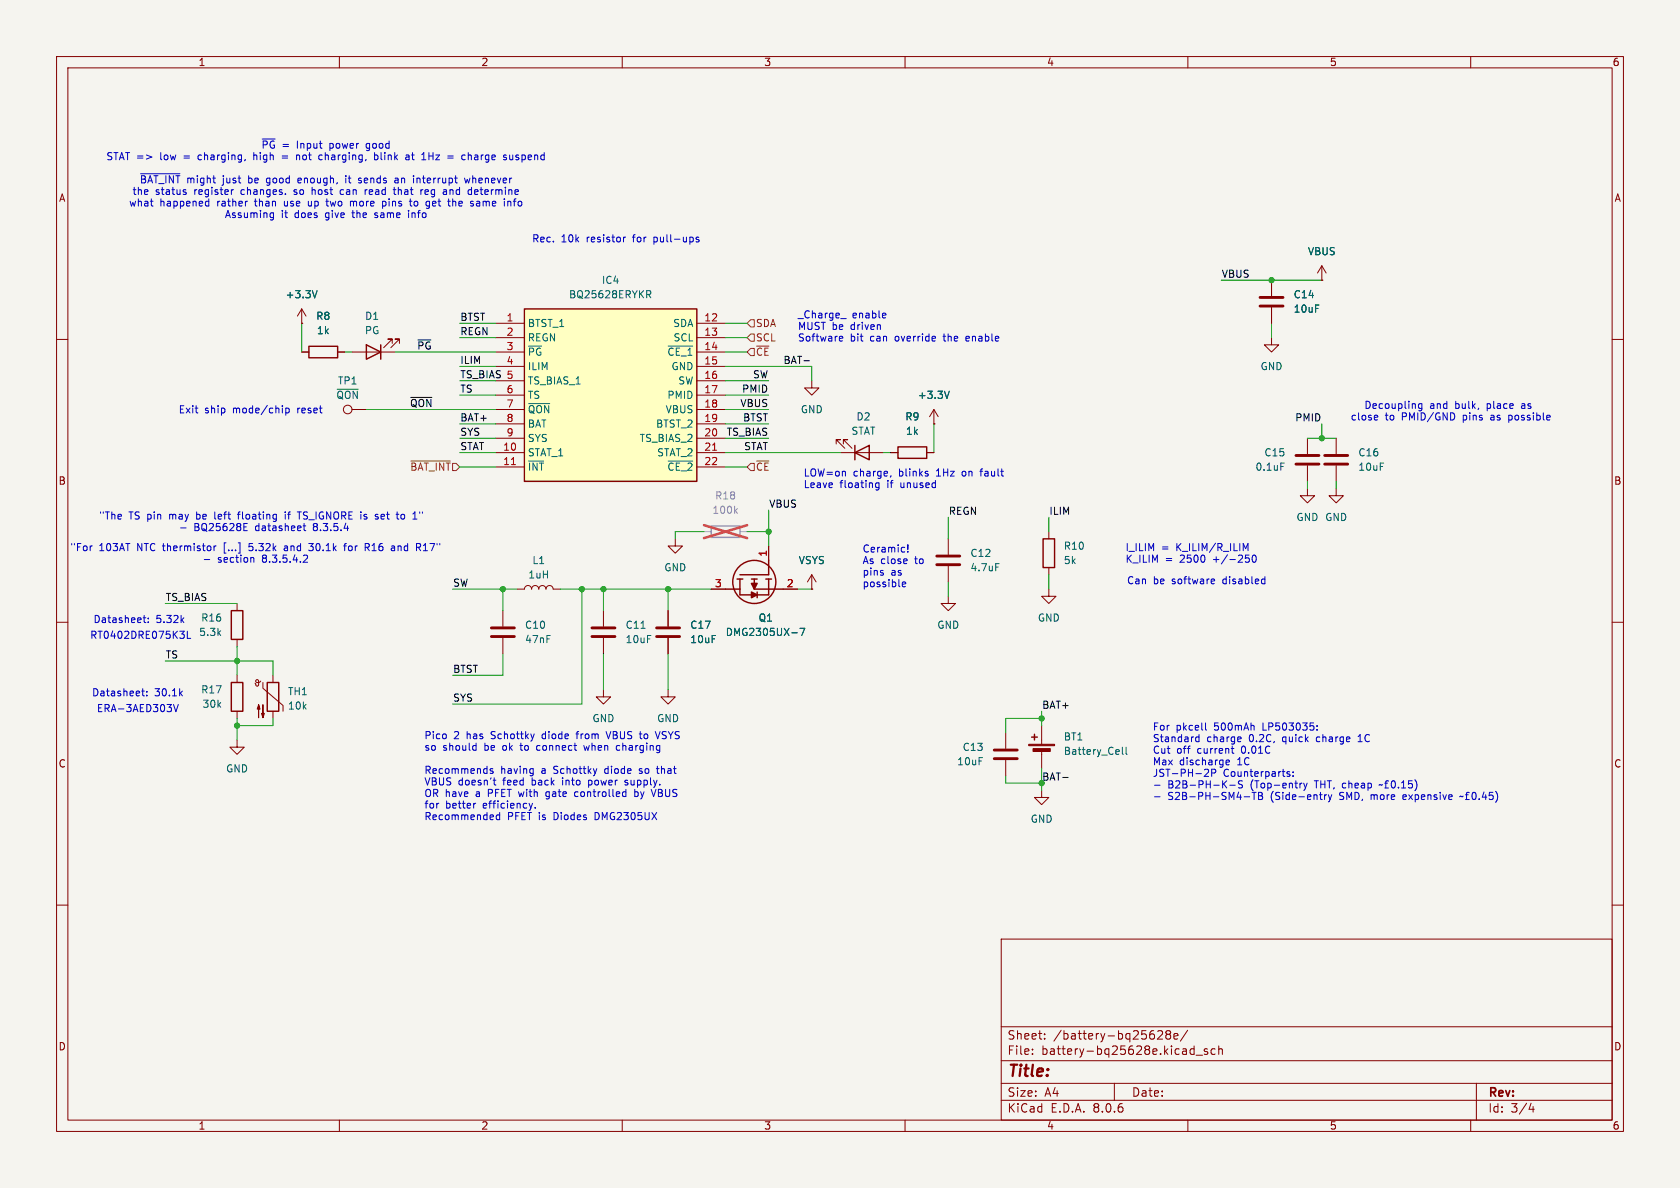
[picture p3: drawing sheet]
<svg xmlns="http://www.w3.org/2000/svg" width="297mm" height="210mm" viewBox="0 0 297 210" stroke-linecap="round" stroke-linejoin="round" font-family="sans-serif">
<path d="M0 0h297v210h-297z" fill="#f5f4ef" stroke="#f5f4ef" stroke-width=".18"/>
<g fill="none" stroke="#840000" stroke-width=".18">
<path d="M10 10h277v190h-277zM12 12h273v186h-273zM60 10v2M110 10v2M160 10v2M210 10v2M260 10v2M10 60h2M53.3 57.2h.1M53.3 54.6l-.7 1.3M53.3 54.6v2.6M53.3 54.6l.8 1.3"/>
<path d="M224.8 59.7v1.3h1.3l-1.3 1.2-1.3-1.2h1.3M224.8 49.5v2.8M224.8 54.4v2.8M233.7 49.5h.1M233.7 47l-.8 1.3M233.7 47v2.5M233.7 47l.7 1.3M285 60h2M53.3 62.2h1.3M59.7 62.2h1.3M62.2 72.4h2.6M62.2 62.2h7.6"/>
<path d="M69.3 60.7v-.8h-.7h.7l-1.5 1.6M70.6 60.7v-.8h-.8h.8l-1.5 1.6M143.5 67.3v1.3h1.3l-1.3 1.3-1.3-1.3h1.3M147.8 78.5v-.8h.8h-.8l1.6 1.5M149.1 78.5v-.8h.8h-.8l1.5 1.5M165.1 74.9h.1M165.1 72.4l.8 1.3M165.1 72.4v2.5M165.1 72.4l-.8 1.3M231.1 77.5v2.8M236.2 77.5v2.8M119.4 95.3v1.2h1.2l-1.2 1.3-1.3-1.3h1.3"/>
<path d="M135.9 96.5v2.6M148.6 80h7.6M157.5 80h1.2M163.8 80h1.3M167.6 95.3v2.7M231.1 86.4v1.2h1.3l-1.3 1.3-1.2-1.3h1.2M231.1 82.3v2.8M236.2 86.4v1.2h1.3l-1.3 1.3-1.3-1.3h1.3M236.2 82.3v2.8M10 110h2M41.9 106.7v1.3M41.9 113v1.3"/>
<path d="M41.9 119.4v1.3M48.3 119.4v1.3M88.9 108v2.7M88.9 112.8v2.8M91.4 104.1h1.3a.64 .64 0 0 1 .6-.6 .64 .64 0 0 1 .7 .6 .64 .64 0 0 1 .6-.6 .64 .64 0 0 1 .6 .6 .64 .64 0 0 1 .7-.6 .64 .64 0 0 1 .6 .6 .64 .64 0 0 1 .7-.6 .64 .64 0 0 1 .6 .6h1.3M106.7 108v2.7M106.7 112.8v2.8M118.1 108v2.7M118.1 112.8v2.8M125.7 104.1h2.6M138.4 104.1h2.6M143.5 104.1h.1"/>
<path d="M143.5 101.6l-.8 1.3M143.5 101.6v2.5M143.5 101.6l.8 1.3M167.6 105.4v1.3h1.3l-1.3 1.3-1.2-1.3h1.2M167.6 100.1v2.8M285 110h2M41.9 130.8v1.3h1.3l-1.3 1.3-1.3-1.3h1.3M41.9 125.7v1.3M45.1 120.8l.3 .5 .2-.1 .1-.2M45.5 120.1l-.3 .3 .2 .2h.4l.3-.2M45.5 120.1l.2 .2v.7M46.5 120.7v1l3.5 3v1"/>
<path d="M48.3 125.7v1.3M106.7 121.9v1.3h1.2l-1.2 1.3-1.3-1.3h1.3M118.1 121.9v1.3h1.3l-1.3 1.3-1.3-1.3h1.3M177.8 129.5v2.8M177.8 134.4v2.8M10 160h2M285 160h2M177 166h108v32h-108zM60 198v2M110 198v2M160 198v2M177 194.5h108"/>
<path d="M177 191.5h108M177 187.5h108M177 181.5h108M182.5 186.3v.1M182.5 185.5v.1M184.7 183.6v.1M184.7 182.8v.1M197 191.5v3M204.7 182.3l.5-.1 .3 .1v.3l-.9 1.1h.9M206.4 182.8l-.3-.2 .3-.4h.3l.3 .3-.3 .3M206.4 182.8l-.3 .3 .1 .5 .2 .1 .4-.1 .2-.2-.1-.4-.2-.2M206.4 182.8h.3"/>
<path d="M207.5 183.2l.7-.1v-.3l-.5-.1-.2 .2 .1 .7h.6M210 182.1l-1.3 2M210 198v2M210.7 185.4l.4 .1M211.1 184.9v1.5M211.1 186.3l-.4 .1M211.5 186.5h1.1M213.5 185.5l-.4-.1-.2 .2 .1 .2 .5 .2v.3h-.6M214.8 185.5l-.4-.1-.3 .3v.4l.1 .2h.6M215.5 185.5l.2-.1 .3 .1 .1 .9M215.5 184.9v1.5M260 198v2"/>
<path d="M261 191.5v6.5M270.7 195l-.4 1.1h.9M271 195.6v1"/>
<circle cx="61.5" cy="72.4" r=".76"/>
</g>
<g fill="none" stroke="#840000" stroke-width=".25">
<path d="M54.6 61.2h5.1v2h-5.1zM64.8 61l2.5 1.2-2.5 1.3zM67.3 61v2.5M151.1 78.7v2.6M158.7 79h5.1v2h-5.1zM135.9 99.1v2.5h-5.1M151.1 80l2.6-1.3v2.6zM40.9 108h2v5h-2zM128.3 104.1h2.5M130.3 102.4h1M130.8 102.4v2.8h2M132.8 102.4h1.1"/>
<path d="M133.3 102.4v1.7h5.1M133.9 104.6v1.1M135.4 102.4h1M135.9 102.4v2.8h-2M40.9 120.7h2v5h-2zM47.2 120.7h2.1v5h-2.1z"/>
<circle cx="133.3" cy="102.9" r="3.8"/>
</g>
<g fill="none" stroke="#840000" stroke-width=".51">
<path d="M222.8 54.1h4M222.8 52.6h4M165.6 99.8h4.1M165.6 98.3h4.1M229.1 82h4.1M229.1 80.5h4.1M234.2 82h4.1M234.2 80.5h4.1M86.9 112.5h4M86.9 111h4M104.6 112.5h4.1M104.6 111h4.1"/>
<path d="M116.1 112.5h4M116.1 111h4M175.8 134.1h4M175.8 132.6h4"/>
</g>
<path d="M56.1 51.4l-.5 1.2M59.6 68.8h3.7M167.8 69.2l-.4 1.2M176 99.6h.6M226.4 81.9h.6M113.3 111.1h.7M140 111.9h.9M141.4 111.1h.9l-.6 1.2" fill="none" stroke="#006464" stroke-width=".18"/>
<g fill="#840000" stroke="#840000" stroke-width=".18">
<path d="M45.7 124.6l.3 .7h-.5l.2-.7v2.3z"/>
<path d="M46.5 124.6v2.3l-.3-.8h.5l-.2 .8z"/>
</g>
<path d="M125.7 93h5.1v2h-5.1z" fill="none" stroke="#9c9b98" stroke-width=".25"/>
<path d="M124.5 94h1.2M130.8 94h1.3" fill="none" stroke="#9c9b98" stroke-width=".18"/>
<path d="M130 90.3l.4 .4M130.4 89.9l-.5 .5" fill="none" stroke="#939391" stroke-width=".18"/>
<path d="M124.5 92.8l7.6 2.3M132.1 92.8l-7.6 2.3" fill="none" stroke="#e75356" stroke-width=".46"/>
<g fill="#840000" stroke="#840000" stroke-width=".25">
<path d="M132.8 103.1h1.1l-.6 1z"/>
<path d="M132.8 104.6l1.1 .6-1.1 .5z"/>
</g>
<path d="M92.7 54.6h30.5v30.5h-30.5z" fill="#ffffc2"/>
<path d="M92.7 54.6h30.5v30.5h-30.5zM184.4 95.3h2v5h-2zM182.4 130.3h1M182.9 129.8v1" fill="none" stroke="#840000" stroke-width=".25"/>
<g fill="none" stroke="#840000" stroke-width=".18">
<path d="M53.3 57.2h.1M87.6 57.2h5.1M87.6 59.7h5.1M123.2 57.2h5.1M123.2 59.7h5.1M224.8 49.5v2.8M224.8 54.4v2.8M233.7 49.5h.1M53.3 62.2h1.3M59.7 62.2h1.3M87.6 62.2h5.1M87.6 64.8h5.1"/>
<path d="M87.6 67.3h5.1M87.6 69.9h5.1M87.6 72.4h5.1M87.6 74.9h5.1M87.6 77.5h5.1M123.2 62.2h5.1M123.2 64.8h5.1M123.2 67.3h5.1M123.2 69.9h5.1M123.2 72.4h5.1M123.2 74.9h5.1M123.2 77.5h5.1"/>
<path d="M165.1 74.9h.1M87.6 80h5.1M87.6 82.6h5.1M123.2 80h5.1M123.2 82.6h5.1M135.9 96.5v2.6M157.5 80h1.2M163.8 80h1.3M185.4 94v1.3M118.1 108v2.7M118.1 112.8v2.8M125.7 104.1h2.6"/>
<path d="M138.4 104.1h2.6M143.5 104.1h.1M185.4 104.1v1.3h1.3l-1.3 1.3-1.3-1.3h1.3M185.4 100.3v1.3M184.1 139.7v1.3h1.3l-1.3 1.2-1.2-1.2h1.2M184.1 128.3v3.3M184.1 132.6v3.3"/>
</g>
<path d="M126 79.6h.7M90.4 82.1h.7" fill="none" stroke="#a90000" stroke-width=".18"/>
<path d="M56.1 51.4l-.5 1.2M114.3 51.4h.5l.3 .2-.2 .4h-.6M114.6 52l.5 .6M93.4 71.3h3.8M118.1 61.2h4.4M167.8 69.2l-.4 1.2M118.1 81.5h4.4M140 111.9h.9M141.4 111.1h.9l-.6 1.2M198.4 132.1v1.1l.2 .2M199.1 132.1v1.1l.2 .2" fill="none" stroke="#006464" stroke-width=".18"/>
<g fill="#840000" stroke="#840000" stroke-width=".18">
<path d="M181.9 131.6h4.5v.2h-4.5z"/>
<path d="M182.6 132.3h3.1v.5h-3.1z"/>
</g>
<path d="M132.7 56.5h.6v1.3h-.6l-.6-.6zM132.7 59.1h.6v1.2h-.6l-.6-.6zM132.7 61.6h.6v1.3h-.6l-.6-.7zM72.6 81.5h7M132.7 81.9h.6v1.3h-.6l-.6-.6z" fill="none" stroke="#725600" stroke-width=".18"/>
<path d="M72.6 70.3h3.8M142.1 63.8h1M187.9 137.4h.9" fill="none" stroke="#0f0f0f" stroke-width=".18"/>
<g fill="none" stroke="#0000c2" stroke-width=".18">
<path d="M24.9 30.7h6.9M25.9 27.4l.9 .4-.9 .3M26.6 35.6h.5M26.9 36.4h.2M32.6 34h.3v.2l-.2 .2h-.2M36.9 36.4h-.3M36.9 35.2v1.2M37.6 31.5h.5M37.9 32.3h.2M41 33.6l-.1 .2M43.4 28.2l-.2 .2M44.9 27v1.2"/>
<path d="M45 27.4l-.1 .1M47.9 38.4h.4M47.9 37.7h.4M48.3 37.6v1l-.1 .2-.3 .1M49.9 27.6h1M49.9 27.9h1M50.5 34.3v.1M52.4 27.4v.8M52.5 27.5h-.1M52.9 31.5l-.2 .2v.5l.2 .1M52.9 27.5l.1 .1M53.3 31.8l-.6 .1"/>
<path d="M54.5 35.6v.6l.2 .2M55.2 33.1v1.3M55.2 33.6v.1M56.5 28.2h.5M57.6 35.6h.5M57.8 35.2v1l.3 .2M60.6 33.5l-.3 .1-.2 .2 .1 .5 .4 .1M61.1 31.1v.1M61.1 31.5v.8M62 35.7l.3-.1 .2 .2M62 35.6v.8M63.4 31.7l.5 .4"/>
<path d="M63.9 31.5h-.3l-.2 .2M63.9 32.2l-.2 .1h-.3M64.6 33.5v.9M64.9 33.5l-.3 .3M66.2 27v1.2M66.2 38.4l.2 .1M66.4 37.6l-.2 .2 .2 .2M66.7 27.5l.1 .1v.5l-.2 .1h-.4M67.6 35.6h.4l.2 .2-.1 .6h-.5M67.6 35.6v1.2M69.5 33.5h.5M69.7 33.1v1.1l.3 .2"/>
<path d="M69.8 31.5h.5l.1 .8M70.4 31.8h-.4l-.2 .2 .2 .3h.4M71.8 28.2h.5M71.8 27.5h.5v.7M72.2 37.6v.9M72.3 27.7l-.5 .1M72.4 35.6h.4M72.6 36.4h.2M72.7 27.4h.5M73.4 35.6l-.2 .2v.4l.2 .2M73.7 31.5v.8M74.1 31.5l-.4 .1"/>
<path d="M74.5 33.6l-.1 .2M75.2 33.6l-.1 .6 .2 .2h.3M75.7 33.8l-.6 .2M75.8 27.6h.8M75.8 27v1.2M78.9 33.6v.8M78.9 34.3l-.1 .1M78.9 33.8l-.1 .1M80 35.7l.4-.1 .2 .2M82.1 31.5l.3 .8 .2-.6 .2 .6 .3-.8M82.8 27.5l.2-.1 .3 .1v.7M82.8 27v1.2"/>
<path d="M84.3 35.6h.5M84.3 33.5h-.2l-.2 .2 .1 .6 .3 .1M84.5 33.8l-.6 .2M84.8 35.9h-.4l-.2 .2 .2 .3h.4M90.1 27.4l.1 .8h.3l.1-.1M90.1 35.6l.2 .2v.6M90.6 27.4v.8M90.7 35.6h.5M110.6 41.9l-.4 .3M123.5 42l-.3-.1-.2 .2 .1 .2 .4 .1v.3h-.5M148.4 59.5l.4-.1 .2 .3-.6 .2M148.6 56.3h1"/>
<path d="M156.4 55.4l.2 .3-.6 .1M156.6 56.1l-.2 .1M170.9 59.4l-.1 .2v.5l.1 .2M171.4 59.7l-.6 .2M50.5 72.1v1.3M50.5 72.2l.4-.1 .2 .3-.1 .5h-.5M148.4 60.2h.5M243.5 74.2h-.4M243.5 73.5l.1 .2-.6 .1M250.8 72.6h.1M251.4 71.4v1l-.3 .2M251.4 71.4h-.4l-.2 .2 .1 .5h.5"/>
<path d="M266.7 73.4v1.3M266.7 74.2h.1M16.2 96.5h.1M31.9 93.3h1M36.1 98.9h1M37.8 96.5v.9M38 90.5v1.1l.2 .2M38.2 96.5l-.4 .2M42 90.9h.4M42.4 90.5l-.3 .2v1.1M43.1 93.8h.6M44 97.2l.2 .2"/>
<path d="M44.5 98.5l.4 .2v.7M44.7 96.1h-.6l-.1 .6 .2-.1M50.4 90.5v.1M50.4 90.9v.9M50.7 96.5l-.4 .1M50.7 96.9h-.3l-.2 .1 .1 .3 .4 .1M50.9 90.9h.4M52.5 90.5h.8M53.6 93h.5M53.8 93.6l.3 .2M54.3 98.2v.5l-.7 .7h.8M54.6 96.1h.8l-.5 .5h.4"/>
<path d="M54.6 97.2l.2 .2 .5-.1M60.8 96.5h.4M61.2 96.1l-.3 .2v1.1M64.6 96.1h.4l.3 .2-.1 .4h-.6M64.9 96.7l.4 .7M67.5 90.9l-.1 .2v.5l.1 .2M68 91.2l-.6 .1M70.9 91l.2-.1 .4 .1M70.9 91.6l.2 .2 .4-.2M73.9 96.7l.5 .7M74.2 90.5v.2M74.3 96.2v.4"/>
<path d="M74.7 90.5v.2M74.8 97.4h.8M75.1 96.3l-.3 .1M155.4 85.4v1l-.3 .2h-.3M155.4 85.4h-.4l-.2 .2 .1 .5h.5M157.5 84.1l-.1 .2M159.8 96.7l.1 .1M159.9 97.5l-.1 .1M160.5 97.5v.1M160.5 96.3v.8M173.2 83.3h.5M173.5 82.9l-.1 1.3"/>
<path d="M220.2 98.1h.6M220.2 97l.4-.9v1.3M220.3 98.6h.3l.3 .3-.1 .4-.5 .1M221.5 98.2l.2-.1a.68 .68 0 0 1 .4 .7 .68 .68 0 0 1-.4 .6l-.2-.1-.1-.4zM25.3 109.2h.5M25.5 108.8v1.1l.3 .2M26.2 109.9v.2M26.2 109.3v.1M31.8 111.6h.8l-.5 .5M32.5 112.2v.5M33.1 111.6v1.3h.6M159.5 103.3l.6-.1v-.3h-.4l-.2 .2 .1 .6h.5"/>
<path d="M214.3 102.4h.4v.3l-.6 .1M214.7 103.1l-.4 .1M223.5 102.4h.1M223.6 101.9v1.3M223.6 103.1l-.1 .1M25 122.2h.5M25.2 121.7v1.1l.3 .2M26 122.9v.1M26 122.2v.1M30.7 124.5l.4 1.3 .4-1.3M83.8 131.8h.4M84.2 131.4v1.2"/>
<path d="M84.2 132.6h-.4M87.1 135.9h-.3l-.2 .2 .1 .1 .4 .2v.3h-.5M87.2 137.9h.5M87.4 137.5v1.1l.3 .2M94.1 135.9h.2M94.3 135.9l-.1 1.1M94.3 136.7h-.2M95.1 131.8l-.2 .2v.4l.2 .2M96.7 140l-.2 .2v.4l.2 .2M101.8 129.7h.5M102.1 129.4l-.1 1.2M102.1 140h-.4l-.1 .2v.5l.5 .1"/>
<path d="M103.2 131.8l.3 .8 .2-.6M104.1 137.9v1.3M104.1 138.7l.1 .1M107.1 129.3l.5 1.3M109.6 131.8h-.4l-.2 .2 .1 .6h.5M110.5 138.7l.3 .1M110.5 140h.2M110.7 139.5v1.3M110.8 137.9l-.3 .2v.2h.3M112.2 139.5v1.3M113 136.7h.1M113.2 135.9l-.2 .2 .2 .2"/>
<path d="M115.9 129.3l.4 1.3 .4-1.3M116 139.5l-.5 1.3M116 135.9h.5M116.2 135.5v1l.3 .2M204.1 138.8h1M211.4 130.9l.2 .2h.4M211.5 130.3l-.1 .2M212 129.8v1.3M213.1 127.8v1.1l.2 .2M213.7 136.3l-.8 .9h.8M214.2 136v1.2M214.9 136.4l-.2 .2h-.5"/>
<path d="M216.7 134.8l.7-.1-.1-.3h-.4l-.2 .1 .1 .6h.5M217.4 138.8h1M217.8 133l.3 .2M219 138.5l.5 .2 .2 .4-.3 .2-.5-.1M219.2 130.3l.2 .3-.6 .1M219.4 131.1h-.2M228 136.5l-.3-.1-.2 .2 .1 .2 .4 .1v.3h-.5M228.6 137.1v.1M228.6 136.5v.1M230.2 138.4l-.3 .2M230.5 138.4l.3 .9M230.8 139.3l-.3 .4"/>
<path d="M231.1 138.4l-.3 .9M232.8 128.9v.2M232.8 128.3v.1M240.1 131.1h.7M240.3 130l-.2 .2M244.4 138.7l-.6 .1M244.8 139.3h.7M244.8 138.4h.5M245.5 138.1l-.3-.1-.2 .2v1.1M246.1 138.1l.2-.1a.68 .68 0 0 1 .4 .7 .68 .68 0 0 1-.4 .6 .84 .84 0 0 1-.2-1.2zM247.2 139.2v.1M247.8 139.3h.7"/>
<path d="M247.8 138.4l.3-.4v1.3M249.6 138h-.6v.6l.2-.1 .4 .1 .1 .1-.1 .5-.1 .1-.5-.1M250.1 137.8a1.46 1.46 0 0 1 0 2M264.4 139.9a1.46 1.46 0 0 1 0 1.9M84.1 142l-.2 .1M87.9 144.1l-.2 .2 .1 .5 .2 .1 .3-.1M88.3 143.6v1.3M93.5 142l.3 .9M93.8 142.9l-.1 .3M94.1 142l-.3 .9M94.6 142.7v.2M96.6 141.2h.1"/>
<path d="M110.7 140.8h-.2M112.7 140l.1 .1M112.8 140.7l-.2 .1h-.4M204.1 140.9h1M220 140.9h.9M221.7 140.1v1.2M222.5 140.1v1.2l.7-.1v-.3l-.3-.2M222.5 140.7h.4M223.1 140.6l-.2 .1M234.2 140.5v.8M234.3 140.6l-.1 .1M234.8 140.5l.3 .8"/>
<path d="M235.1 141.3l-.3 .5M235.4 140.5l-.3 .8M248.2 140.5l-.2 .2v.5l.2 .1M248.6 140.8l-.6 .1M258.7 140.7l-.6 .2M259.1 141.3h.6M259.1 140.5h.5M259.7 140.1h-.3l-.1 .1v1.1M260.4 140.2l.1-.1a.68 .68 0 0 1 .5 .6 .68 .68 0 0 1-.5 .6l-.1-.1-.2-.3zM261.5 141.2v.1M262.3 140l-.3 .9h.8M262.7 140.5v.8"/>
<path d="M263.9 140.1h-.6v.6l.1-.1h.5l.1 .2-.1 .4-.2 .1-.4-.1"/>
</g>
<g fill="none" stroke="#009600" stroke-width=".18">
<path d="M53.3 57.2v5M81.3 57.2h6.3M81.3 59.7h6.3M128.3 57.2h3.8M128.3 59.7h3.8M215.9 49.5h17.8M224.8 57.2v2.5M61 62.2h1.2M64.8 72.4h22.8M69.8 62.2h17.8M81.3 77.5h6.3M81.3 69.9h6.3"/>
<path d="M81.3 67.3h6.3M81.3 74.9h6.3M81.3 64.8h6.3M128.3 77.5h7.6M128.3 69.9h7.6M128.3 62.2h3.8M128.3 72.4h7.6M128.3 67.3h7.6M128.3 74.9h7.6M128.3 64.8h15.2v2.5M165.1 74.9v5.1M231.1 77.5h5.1"/>
<path d="M233.7 74.9v2.6M81.3 80h6.3M81.3 82.6h6.3M124.5 94h-5.1v1.3M128.3 80h20.3M128.3 82.6h3.8M132.1 94h3.8M135.9 90.2v6.3M156.2 80h1.3M167.6 91.4v3.9M185.4 91.4v2.6M231.1 85.1v1.3"/>
<path d="M236.2 85.1v1.3M29.2 116.8h19.1v2.6M29.2 106.7h12.7M41.9 114.3v5.1M80 104.1h11.4M88.9 115.6v3.8h-8.9M88.9 104.1v3.9M99.1 104.1h26.6M102.9 104.1v20.4h-22.9M106.7 104.1v3.9M106.7 115.6v6.3M118.1 104.1v3.9"/>
<path d="M118.1 115.6v6.3M141 104.1h2.5M167.6 102.9v2.5M185.4 101.6v2.5M41.9 127v3.8M48.3 127v1.3h-6.4M177.8 137.2v1.2h6.3M184.1 125.7v2.6M184.1 135.9v3.8M184.1 127h-6.3v2.5"/>
</g>
<g fill="#009600" stroke="#009600" stroke-width=".18">
<circle cx="233.7" cy="77.5" r=".46"/>
<circle cx="224.8" cy="49.5" r=".46"/>
<circle cx="41.9" cy="116.8" r=".46"/>
<circle cx="118.1" cy="104.1" r=".46"/>
<circle cx="135.9" cy="94" r=".46"/>
<circle cx="88.9" cy="104.1" r=".46"/>
<circle cx="41.9" cy="128.3" r=".46"/>
<circle cx="106.7" cy="104.1" r=".46"/>
<circle cx="102.9" cy="104.1" r=".46"/>
<circle cx="184.1" cy="127" r=".46"/>
<circle cx="184.1" cy="138.4" r=".46"/>
</g>
<text font-size="2.8" fill="#840000" x="178" y="190.9">Title:</text>
<g font-size="2.1" fill="#840000">
<text x="178" y="184">Sheet:</text>
<text x="186.2" y="184">/battery-bq25628e/</text>
<text x="178" y="186.7">File:</text>
<text x="184.1" y="186.7">battery-bq25628e.kicad_sch</text>
<text x="178" y="196.9">KiCad</text>
<text x="178" y="194.1">Size:</text>
<text x="184.7" y="194.1">A4</text>
<text x="185.7" y="196.9">E.D.A.</text>
<text x="193.3" y="196.9">8.0.6</text>
<text x="200" y="194.1">Date:</text>
<text x="263" y="194.3">Rev:</text>
<text x="263" y="196.9">Id:</text>
<text x="267.1" y="196.9">3/4</text>
</g>
<g font-size="1.8" fill="#840000">
<text x="35" y="11.9">1</text>
<text x="85" y="11.9">2</text>
<text x="135" y="11.9">3</text>
<text x="185" y="11.9">4</text>
<text x="235" y="11.9">5</text>
<text x="285" y="11.9">6</text>
<text x="10.3" y="35.9">A</text>
<text x="285.3" y="35.9">A</text>
<text x="10.3" y="85.9">B</text>
<text x="285.3" y="85.9">B</text>
<text x="10.3" y="135.9">C</text>
<text x="285.3" y="135.9">C</text>
<text x="10.3" y="185.9">D</text>
<text x="285.3" y="185.9">D</text>
<text x="35" y="199.9">1</text>
<text x="85" y="199.9">2</text>
<text x="135" y="199.9">3</text>
<text x="185" y="199.9">4</text>
<text x="235" y="199.9">5</text>
<text x="285" y="199.9">6</text>
</g>
<g font-size="1.8" fill="#0000c2">
<text x="18.7" y="28.5">STAT =&gt;</text>
<text x="28.4" y="28.5">low</text>
<text x="32.7" y="28.5">=</text>
<text x="35.5" y="28.5">charging,</text>
<text x="45.5" y="28.5">high</text>
<text x="46.1" y="26.5">~{PG}</text>
<text x="49.8" y="26.5">=</text>
<text x="52.6" y="26.5">Input</text>
<text x="53.4" y="28.5">not</text>
<text x="57.6" y="28.5">charging,</text>
<text x="58.5" y="26.5">power</text>
<text x="65.2" y="26.5">good</text>
<text x="67.6" y="28.5">blink</text>
<text x="73.4" y="28.5">at</text>
<text x="76.5" y="28.5">1Hz</text>
<text x="81.2" y="28.5">=</text>
<text x="83.9" y="28.5">charge</text>
<text x="91.5" y="28.5">suspend</text>
<text x="23.3" y="34.7">the</text>
<text x="24.6" y="32.6">~{BAT_INT}</text>
<text x="27.5" y="34.7">status</text>
<text x="33" y="32.6">might</text>
<text x="34.4" y="34.7">register</text>
<text x="39.5" y="32.6">just</text>
<text x="42.9" y="34.7">changes.</text>
<text x="44.2" y="32.6">be</text>
<text x="47.6" y="32.6">good</text>
<text x="52.4" y="34.7">so</text>
<text x="53.3" y="32.6">enough,</text>
<text x="55.8" y="34.7">host</text>
<text x="61" y="34.7">can</text>
<text x="62" y="32.6">it</text>
<text x="64.5" y="32.6">sends</text>
<text x="65.6" y="34.7">read</text>
<text x="70.9" y="34.7">that</text>
<text x="71.1" y="32.6">an</text>
<text x="74.5" y="32.6">interrupt</text>
<text x="75.8" y="34.7">reg</text>
<text x="80" y="34.7">and</text>
<text x="83.9" y="32.6">whenever</text>
<text x="84.6" y="34.7">determine</text>
<text x="22.7" y="36.7">what</text>
<text x="28.2" y="36.7">happened</text>
<text x="38.5" y="36.7">rather</text>
<text x="39.7" y="38.8">Assuming</text>
<text x="45.3" y="36.7">than</text>
<text x="49.7" y="38.8">it</text>
<text x="50.7" y="36.7">use</text>
<text x="52.2" y="38.8">does</text>
<text x="55.1" y="36.7">up</text>
<text x="57.8" y="38.8">give</text>
<text x="58.6" y="36.7">two</text>
<text x="62.8" y="38.8">the</text>
<text x="63" y="36.7">more</text>
<text x="66.9" y="38.8">same</text>
<text x="68.9" y="36.7">pins</text>
<text x="73" y="38.8">info</text>
<text x="74" y="36.7">to</text>
<text x="77" y="36.7">get</text>
<text x="81.1" y="36.7">the</text>
<text x="85.3" y="36.7">same</text>
<text x="91.4" y="36.7">info</text>
<text x="94" y="42.9">Rec.</text>
<text x="99.2" y="42.9">10k</text>
<text x="103.8" y="42.9">resistor</text>
<text x="112.2" y="42.9">for</text>
<text x="116" y="42.9">pull-ups</text>
<text x="141" y="56.4">_Charge_</text>
<text x="141" y="58.4">MUST be</text>
<text x="150.5" y="58.4">driven</text>
<text x="150.7" y="56.4">enable</text>
<text x="141" y="60.5">Software</text>
<text x="150.3" y="60.5">bit</text>
<text x="154" y="60.5">can</text>
<text x="158.5" y="60.5">override</text>
<text x="167.3" y="60.5">the</text>
<text x="171.4" y="60.5">enable</text>
<text x="31.5" y="73.2">Exit</text>
<text x="36.2" y="73.2">ship</text>
<text x="41.3" y="73.2">mode/chip</text>
<text x="52.8" y="73.2">reset</text>
<text x="238.7" y="74.5">close</text>
<text x="241.1" y="72.5">Decoupling</text>
<text x="244.9" y="74.5">to</text>
<text x="247.9" y="74.5">PMID/GND</text>
<text x="252.7" y="72.5">and</text>
<text x="257.4" y="72.5">bulk,</text>
<text x="258.9" y="74.5">pins</text>
<text x="263.1" y="72.5">place</text>
<text x="264" y="74.5">as</text>
<text x="267.3" y="74.5">possible</text>
<text x="269.4" y="72.5">as</text>
<text x="142" y="84.3">LOW=on</text>
<text x="142" y="86.4">Leave</text>
<text x="148.5" y="86.4">floating</text>
<text x="150.8" y="84.3">charge,</text>
<text x="157" y="86.4">if</text>
<text x="159" y="84.3">blinks</text>
<text x="159.5" y="86.4">unused</text>
<text x="165.8" y="84.3">1Hz</text>
<text x="170.6" y="84.3">on</text>
<text x="174" y="84.3">fault</text>
<text x="17.4" y="92">&quot;The</text>
<text x="22.8" y="92">TS pin</text>
<text x="30.2" y="92">may</text>
<text x="34.5" y="94.1">BQ25628E</text>
<text x="35.2" y="92">be</text>
<text x="38.6" y="92">left</text>
<text x="43" y="92">floating</text>
<text x="45.4" y="94.1">datasheet</text>
<text x="51.4" y="92">if</text>
<text x="54" y="92">TS_IGNORE is</text>
<text x="55.9" y="94.1">8.3.5.4</text>
<text x="68" y="92">set</text>
<text x="72" y="92">to</text>
<text x="12.3" y="97.6">&quot;For</text>
<text x="17.5" y="97.6">103AT</text>
<text x="24.4" y="97.6">NTC thermistor</text>
<text x="38.4" y="99.7">section</text>
<text x="40" y="97.6">[...]</text>
<text x="44.7" y="97.6">5.32k</text>
<text x="46.5" y="99.7">8.3.5.4.2</text>
<text x="51.1" y="97.6">and</text>
<text x="55.7" y="97.6">30.1k</text>
<text x="62.2" y="97.6">for</text>
<text x="66" y="97.6">R16</text>
<text x="70.8" y="97.6">and</text>
<text x="75.5" y="97.6">R17&quot;</text>
<text x="152.4" y="97.8">Ceramic!</text>
<text x="152.4" y="99.8">As close</text>
<text x="152.4" y="101.8">pins</text>
<text x="157.5" y="101.8">as</text>
<text x="161.9" y="99.8">to</text>
<text x="198.9" y="97.6">I_ILIM</text>
<text x="198.9" y="99.7">K_ILIM</text>
<text x="205.3" y="97.6">=</text>
<text x="206" y="99.7">=</text>
<text x="208.1" y="97.6">K_ILIM/R_ILIM</text>
<text x="208.7" y="99.7">2500</text>
<text x="214.7" y="99.7">+/-250</text>
<text x="152.4" y="103.9">possible</text>
<text x="199.1" y="103.5">Can</text>
<text x="203.9" y="103.5">be</text>
<text x="207.3" y="103.5">software</text>
<text x="216.4" y="103.5">disabled</text>
<text x="15.8" y="113.1">RT0402DRE075K3L</text>
<text x="16.4" y="110.3">Datasheet:</text>
<text x="27.6" y="110.3">5.32k</text>
<text x="16.2" y="123.3">Datasheet:</text>
<text x="27.3" y="123.3">30.1k</text>
<text x="17" y="126.1">ERA-3AED303V</text>
<text x="74.9" y="130.9">Pico</text>
<text x="80.2" y="130.9">2</text>
<text x="82.6" y="130.9">has</text>
<text x="87.1" y="130.9">Schottky</text>
<text x="96.3" y="130.9">diode</text>
<text x="102.6" y="130.9">from</text>
<text x="108.1" y="130.9">VBUS</text>
<text x="114.2" y="130.9">to</text>
<text x="117.3" y="130.9">VSYS</text>
<text x="203.7" y="129.4">For</text>
<text x="203.7" y="131.4">Standard</text>
<text x="207.9" y="129.4">pkcell</text>
<text x="213.3" y="131.4">charge</text>
<text x="214.8" y="129.4">500mAh</text>
<text x="220.9" y="131.4">0.2C,</text>
<text x="223.5" y="129.4">LP503035:</text>
<text x="227" y="131.4">quick</text>
<text x="233.2" y="131.4">charge</text>
<text x="240.8" y="131.4">1C</text>
<text x="74.9" y="132.9">so</text>
<text x="74.9" y="137">Recommends</text>
<text x="78.3" y="132.9">should</text>
<text x="85.7" y="132.9">be</text>
<text x="88.5" y="137">having</text>
<text x="89.1" y="132.9">ok</text>
<text x="92.5" y="132.9">to</text>
<text x="95.5" y="132.9">connect</text>
<text x="95.8" y="137">a</text>
<text x="98.2" y="137">Schottky</text>
<text x="104.1" y="132.9">when</text>
<text x="107.4" y="137">diode</text>
<text x="110" y="132.9">charging</text>
<text x="113.7" y="137">so</text>
<text x="117" y="137">that</text>
<text x="203.7" y="133.4">Cut</text>
<text x="203.7" y="135.5">Max</text>
<text x="203.7" y="137.5">JST-PH-2P</text>
<text x="208" y="133.4">off</text>
<text x="208.5" y="135.5">discharge</text>
<text x="211.8" y="133.4">current</text>
<text x="216.2" y="137.5">Counterparts:</text>
<text x="218.9" y="135.5">1C</text>
<text x="219.7" y="133.4">0.01C</text>
<text x="74.9" y="139.1">VBUS</text>
<text x="74.9" y="141.1">OR have</text>
<text x="74.9" y="143.1">for</text>
<text x="78.8" y="143.1">better</text>
<text x="81" y="139.1">doesn't</text>
<text x="84.2" y="141.1">a</text>
<text x="85.5" y="143.1">efficiency.</text>
<text x="86.5" y="141.1">PFET with</text>
<text x="89.1" y="139.1">feed</text>
<text x="94.3" y="139.1">back</text>
<text x="97.2" y="141.1">gate</text>
<text x="99.9" y="139.1">into</text>
<text x="102.5" y="141.1">controlled</text>
<text x="104.7" y="139.1">power</text>
<text x="111.3" y="139.1">supply.</text>
<text x="113.2" y="141.1">by</text>
<text x="116.5" y="141.1">VBUS</text>
<text x="206.5" y="139.6">B2B-PH-K-S</text>
<text x="206.5" y="141.6">S2B-PH-SM4-TB</text>
<text x="221.2" y="139.6">(Top-entry</text>
<text x="224.7" y="141.6">(Side-entry</text>
<text x="232.7" y="139.6">THT, cheap</text>
<text x="237.1" y="141.6">SMD,</text>
<text x="242.8" y="141.6">more</text>
<text x="248.7" y="141.6">expensive</text>
<text x="74.9" y="145.2">Recommended</text>
<text x="89.7" y="145.2">PFET is</text>
<text x="98.2" y="145.2">Diodes</text>
<text x="105.6" y="145.2">DMG2305UX</text>
</g>
<g font-size="1.8" fill="#006464">
<text x="231.1" y="45.3">VBUS</text>
<text x="50.4" y="52.9">+3.3V</text>
<text x="100.5" y="52.9">BQ25628ERYKR</text>
<text x="106.3" y="50.4">IC4</text>
<text x="228.6" y="52.9">C14</text>
<text x="55.8" y="56.7">R8</text>
<text x="55.9" y="59.3">1k</text>
<text x="64.4" y="59.3">PG</text>
<text x="64.4" y="56.7">D1</text>
<text x="93.2" y="58">BTST_1</text>
<text x="118.9" y="58">SDA</text>
<text x="228.6" y="55.5">10uF</text>
<text x="93.2" y="60.6">REGN</text>
<text x="93.2" y="63.1">~{PG}</text>
<text x="93.2" y="65.6">ILIM</text>
<text x="117.9" y="63.1">~{CE_1}</text>
<text x="118.6" y="65.6">GND</text>
<text x="119" y="60.6">SCL</text>
<text x="222.8" y="65.6">GND</text>
<text x="59.4" y="70.7">~{QON}</text>
<text x="59.6" y="68.2">TP1</text>
<text x="93.2" y="68.2">TS_BIAS_1</text>
<text x="93.2" y="70.7">TS</text>
<text x="117.9" y="70.7">PMID</text>
<text x="119.8" y="68.2">SW</text>
<text x="162.2" y="70.7">+3.3V</text>
<text x="93.2" y="73.3">~{QON}</text>
<text x="93.2" y="75.8">BAT</text>
<text x="115.9" y="75.8">BTST_2</text>
<text x="117.6" y="73.3">VBUS</text>
<text x="141.5" y="73.3">GND</text>
<text x="150.4" y="77.1">STAT</text>
<text x="151.3" y="74.5">D2</text>
<text x="159.9" y="74.5">R9</text>
<text x="160.1" y="77.1">1k</text>
<text x="93.2" y="80.9">STAT_1</text>
<text x="93.2" y="83.4">~{INT}</text>
<text x="93.2" y="78.3">SYS</text>
<text x="113" y="78.3">TS_BIAS_2</text>
<text x="116.1" y="80.9">STAT_2</text>
<text x="117.9" y="83.4">~{CE_2}</text>
<text x="221.9" y="83.4">0.1uF</text>
<text x="223.4" y="80.9">C15</text>
<text x="240" y="80.9">C16</text>
<text x="240" y="83.4">10uF</text>
<text x="229.1" y="92.3">GND GND</text>
<text x="94" y="99.9">L1</text>
<text x="117.3" y="101.2">GND</text>
<text x="141.1" y="99.9">VSYS</text>
<text x="171.5" y="98.7">C12</text>
<text x="171.5" y="101.2">4.7uF</text>
<text x="188" y="97.4">R10</text>
<text x="188" y="99.9">5k</text>
<text x="93.3" y="102.5">1uH</text>
<text x="35.1" y="112.6">5.3k</text>
<text x="35.5" y="110.1">R16</text>
<text x="92.7" y="111.4">C10</text>
<text x="92.7" y="113.9">47nF</text>
<text x="110.5" y="111.4">C11</text>
<text x="110.5" y="113.9">10uF</text>
<text x="121.9" y="111.4">C17</text>
<text x="121.9" y="113.9">10uF</text>
<text x="128.2" y="112.6">DMG2305UX-7</text>
<text x="134" y="110.1">Q1</text>
<text x="165.6" y="111.4">GND</text>
<text x="183.4" y="110.1">GND</text>
<text x="35.5" y="122.8">R17</text>
<text x="35.7" y="125.3">30k</text>
<text x="50.8" y="125.6">10k</text>
<text x="50.8" y="123.1">TH1</text>
<text x="104.6" y="127.9">GND</text>
<text x="116.1" y="127.9">GND</text>
<text x="188" y="131.1">BT1</text>
<text x="39.9" y="136.8">GND</text>
<text x="169.1" y="135.5">10uF</text>
<text x="170.1" y="132.9">C13</text>
<text x="188" y="133.6">Battery_Cell</text>
<text x="182.1" y="145.6">GND</text>
</g>
<g font-size="1.8" fill="#0f0f0f">
<text x="215.9" y="49.2">VBUS</text>
<text x="81.3" y="59.3">REGN</text>
<text x="81.3" y="56.8">BTST</text>
<text x="73.7" y="61.9">~{PG}</text>
<text x="81.3" y="64.4">ILIM</text>
<text x="138.4" y="64.4">BAT-</text>
<text x="81.3" y="69.5">TS</text>
<text x="81.3" y="67">TS_BIAS 5</text>
<text x="131.1" y="69.5">PMID</text>
<text x="133" y="67">SW</text>
<text x="72.4" y="72">~{QON}</text>
<text x="81.3" y="77.1">SYS</text>
<text x="81.3" y="74.6">BAT+</text>
<text x="128.4" y="77.1">TS_BIAS</text>
<text x="130.8" y="72">VBUS</text>
<text x="131.3" y="74.6">BTST</text>
<text x="228.9" y="74.6">PMID</text>
<text x="81.3" y="79.7">STAT</text>
<text x="131.5" y="79.7">STAT</text>
<text x="135.9" y="89.8">VBUS</text>
<text x="167.6" y="91.1">REGN</text>
<text x="185.4" y="91.1">ILIM</text>
<text x="29.2" y="106.3">TS_BIAS</text>
<text x="80" y="103.8">SW</text>
<text x="29.2" y="116.5">TS</text>
<text x="80" y="119">BTST</text>
<text x="80" y="124.1">SYS</text>
<text x="184.1" y="125.4">BAT+</text>
<text x="184.1" y="138.1">BAT-</text>
</g>
<g font-size="1.8" fill="#a90000">
<text x="89.5" y="56.9">1</text>
<text x="89.5" y="59.4">2</text>
<text x="124.4" y="56.9">12</text>
<text x="124.4" y="59.4">13</text>
<text x="89.5" y="62">3</text>
<text x="89.5" y="64.5">4</text>
<text x="124.4" y="62">14</text>
<text x="124.4" y="64.5">15</text>
<text x="89.5" y="69.6">6</text>
<text x="124.4" y="67.1">16</text>
<text x="124.4" y="69.6">17</text>
<text x="89.5" y="72.1">7</text>
<text x="89.5" y="74.7">8</text>
<text x="89.5" y="77.2">9</text>
<text x="124.4" y="72.1">18</text>
<text x="124.4" y="74.7">19</text>
<text x="124.4" y="77.2">20</text>
<text x="88.9" y="79.8">10</text>
<text x="88.9" y="82.3">11</text>
<text x="124.4" y="79.8">21</text>
<text x="124.4" y="82.3">22</text>
<text x="135.6" y="98.5" transform="rotate(-90 135.6 98.5)">1</text>
<text x="126.3" y="103.9">3</text>
<text x="139" y="103.9">2</text>
</g>
<g font-size="1.8" fill="#725600">
<text x="133.5" y="58">SDA</text>
<text x="133.5" y="63.1">~{CE}</text>
<text x="133.5" y="60.6">SCL</text>
<text x="72.4" y="83.4">~{BAT_INT}</text>
<text x="133.5" y="83.4">~{CE}</text>
</g>
<g font-size="1.8" fill="#939391">
<text x="126.3" y="88.5">R18</text>
<text x="125.8" y="91">100k</text>
</g>
</svg>
